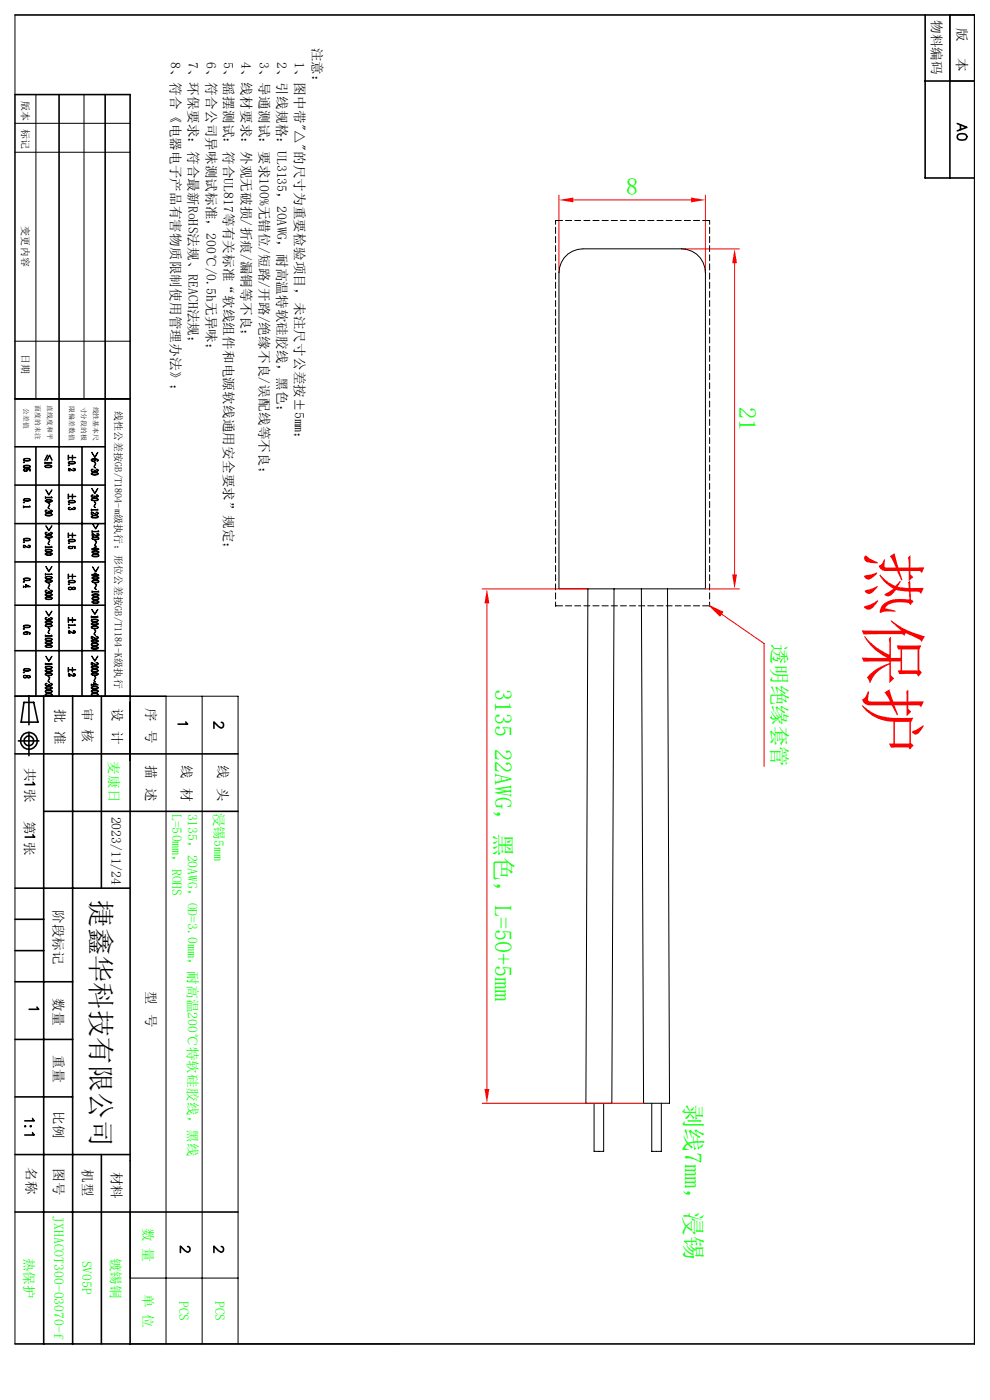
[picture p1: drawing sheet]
<svg xmlns="http://www.w3.org/2000/svg" width="210mm" height="297mm" viewBox="0 0 210 297" stroke-linecap="round" stroke-linejoin="round" font-family="sans-serif">
<g fill="none" stroke="#000" stroke-width=".34">
<path d="M3.2 3.2h203.6v281.9h-203.6M196.3 3.2v34.6h10.5M196.3 17.2h10.5M201.5 3.2v34.6M3.2 20.1h24.4v265.1M12.5 20.1v127.6M22.3 20.1v127.6M203.1 26.2l2 .8-2 .8M203.2 28.7a1.3 1.3 0 0 1 1.9 .3v.1a1.16 1.16 0 0 1-2 0zM203.8 26.5v1M3.2 94.8h19.1M7.6 94.8v52.9"/>
<path d="M17.4 94.8v52.9M27.6 84.6h-24.4M3.2 102.9h19.1M3.2 119.2h19.1M3.2 111.1h19.1M3.2 128.4h19.1M3.2 138h19.1M3.2 159.9h47.3M3.9 157.2h4.4M5.1 149h2.1l.8 4.2h-3.5zM6.1 147.7v6.1M6.1 155.4v4.9"/>
<path d="M9.3 147.7v137.4M15.4 147.7v137.4M21.5 147.7v40.7M27.6 147.7h-24.4M39.4 153.2l.4 .4h-2M46.9 153.2l.4 .3 .1 .5-.2 .3-.4 .1-1.4-1.2v1.3M7 165.9l.4 .6h-2.1M7 177.1l.4 .5h-2.1M9.3 172.1h41.2M3.2 188.4h24.4M3.2 195h6.1M3.2 208.3h12.2"/>
<path d="M3.2 201.7h6.1M7.8 213.7l.4 .4h-2M3.2 220.5h12.2M3.2 232.7h12.2M5.2 238.9h.2l-.1 .2zM6.4 238.9h.2l-.1 .2zM6.9 237.3l.4 .5h-2.1M3.2 244.9h24.4M3.2 257.1h47.3M6.9 240.3l.4 .5h-2.1M21.5 244.9v40.2M39.8 264.5h.3l.2 .3-.1 .6a.42 .42 0 0 1-.7 .1l-1.2-1.1v1.3"/>
<path d="M46.9 264.5l.4 .2 .1 .5-.2 .3-.4 .1-1.4-1.2v1.3"/>
<circle cx="6.1" cy="157.2" r="1.78"/>
<circle cx="6.1" cy="157.2" r="1.02"/>
</g>
<g fill="none" stroke="#000" stroke-width=".21">
<path d="M3.2 3.2v281.9M201.5 3.2h5.3v14h-5.3zM3.2 32.3h24.4M3.2 26.2h24.4M7.6 20.1v64.5M17.8 20.1v64.5M123.7 52.8h20.9M3.2 72.4h24.4M27.6 147.7h22.9v137.4M35.2 147.7v137.4M42.9 147.7v137.4M27.6 257.1v14h22.9"/>
<path d="M27.7 285.1h57.1"/>
</g>
<g fill="#000" stroke="#000" stroke-width=".21">
<path d="M5.1 97.4l-.1 .2 .3 .1a.89 .89 0 0 0 1.1-.2l-.6-.2zM5 97.5l.2-.2a.86 .86 0 0 1 1.2 .3 1.14 1.14 0 0 1-1.4-.1zM5 98l.2 .1-.2 .1zM5 98.9v.1a.97 .97 0 0 0 1.2 .1l.2-.2-.3-.1zM5 98.8h.2a.84 .84 0 0 1 1.2 .3l-.3 .1a.86 .86 0 0 1-1.1-.3zM5 99.6l.4-.2-.4 .2a.39 .39 0 0 0 .4 .3 .39 .39 0 0 0 .4-.3l-.2-.1h.8v.4h-.1v-.4h-.5a.22 .22 0 0 1 .1 .3 .22 .22 0 0 1-.2 .1 .43 .43 0 0 1-.5 .1 .43 .43 0 0 1-.2-.4z"/>
<path d="M10 96.5l-.5 1.2zM10.5 96.5l.6 1.1-.6-1-.6 1.1zM9.5 98l.2 .2h1.1l.1-.2 .1 .3h-1.4l-.1 .1zM9.7 98.8l-.1 .2 .5 .1 .8-.2a1.32 1.32 0 0 0-1.2-.1zM9.6 98.8l.2-.1a.86 .86 0 0 1 1.2 .3 1.13 1.13 0 0 1-1.5-.1z"/>
<path d="M14.4 96.6h.2v1h-.2zM14.7 97h.6l.1-.4v.4l.7 .1h-.7l-.1 .5v-.5zM14.6 98v.1a.66 .66 0 0 0 .8 .2l.5-.1a.66 .66 0 0 0-.8-.2zM14.5 98.1l.3-.2a.89 .89 0 0 1 1.2 .3 1.03 1.03 0 0 1-1.5-.1zM14.5 98.7l.2-.1v.2zM14.5 99.4h.1a.99 .99 0 0 0 1.3 .2l-.1-.2-.3 .1a.3 .3 0 0 1 .4 0 .3 .3 0 0 1 0 .4 .3 .3 0 0 1-.4 0l-.8-.5-.1 .4 .3 .1h-.4z"/>
<path d="M19.4 96l.7 .9 .7-.9-.6 1.1zM19.4 97.6l.2 .2a.38 .38 0 0 0 .4 .1 .38 .38 0 0 0 .2-.4l-.4-.1zM19.4 97.4l.2-.1a.94 .94 0 0 1 1.2 .4l-.2 .1 .2-.2-.7-.2a.26 .26 0 0 1 .2 .4 .26 .26 0 0 1-.4 .1l-.5-.2zM20 98.1l.3 .2a.62 .62 0 0 0 0 1l-.4-.2 .3-.6zM19.5 99.5l.3 .1-.4 .1a.38 .38 0 0 0 .4 .2 .38 .38 0 0 0 .4-.2l.1 .2h.4v-.3h-.3a.25 .25 0 0 1 .4 .2 .25 .25 0 0 1-.4 .2l-.2-.2a.38 .38 0 0 1-.6 .3 .38 .38 0 0 1-.1-.6zM19.4 100.5a1.1 1.1 0 0 0 1.4 0l-.6-.2zM19.4 100.3h.2a.84 .84 0 0 1 1.2 .3l-.3 .2a.86 .86 0 0 1-1.2-.3z"/>
<path d="M5 106a.97 .97 0 0 0 1.2 .2l.2-.2-.3-.1zM5 105.9l.2-.1a.84 .84 0 0 1 1.2 .3l-.3 .2a.86 .86 0 0 1-1.1-.3zM5 106.5l.2 .1-.2 .1zM5 107.3l.1 .2h1.1l.1-.2 .1 .3h-1.4v.1z"/>
<path d="M5.1 114.3l-.1 .2a.97 .97 0 0 0 1.2 .1l.2-.2-.3-.1zM5 114.4l.2-.2a.86 .86 0 0 1 1.2 .3 1.14 1.14 0 0 1-1.4 0zM5 115a.12 .12 0 0 1 .2 0 .12 .12 0 0 1-.2 0zM5 115.7h.1a1.05 1.05 0 0 0 1.3 .2l-.2-.2-.2 .1a.28 .28 0 0 1 .3-.1 .28 .28 0 0 1 .1 .4 .28 .28 0 0 1-.3 .1l-1-.5v.4l.2 .1h-.3z"/>
<path d="M9.7 111.5l.7 1 .6-1-.6 1.1zM9.7 112.9h.3l-.3 .1a.34 .34 0 0 0 .3 .4 .34 .34 0 0 0 .4-.3l.3 .2a.2 .2 0 0 0 .3 0 .2 .2 0 0 0 0-.3 .2 .2 0 0 0-.3 0 .25 .25 0 0 1 .4 .1 .25 .25 0 0 1-.3 .3l-.4-.2a.39 .39 0 0 1-.5 .3 .39 .39 0 0 1-.2-.6zM9.7 113.8v.1a1.1 1.1 0 0 0 1.3-.1l-.5-.1zM9.6 113.8a1.03 1.03 0 0 1 1.5 .2l-.3 .1a.96 .96 0 0 1-1.2-.3zM10.2 114.3l.4 .3-.2 .5a.27 .27 0 0 0-.1 .3 .27 .27 0 0 0 .2 .2l-.3-.2 .1-.4a.36 .36 0 0 0 .2-.4 .36 .36 0 0 0-.3-.3zM9.6 115.9l.1 .1h1.2l.1-.1 .1 .2h-1.4l-.1 .2zM9.7 116.8a.66 .66 0 0 0 .8 .2l.5-.2a.66 .66 0 0 0-.8-.2zM9.7 116.6h.1a.91 .91 0 0 1 1.3 .3l-.3 .2a.96 .96 0 0 1-1.2-.3zM9.7 117.5a1.1 1.1 0 0 0 1.3 0l-.5-.2zM9.7 117.3h.1a.91 .91 0 0 1 1.3 .3l-.3 .2a.96 .96 0 0 1-1.2-.3z"/>
<path d="M9.7 103.9l.7 1 .6-1-.6 1.1zM9.6 105.4l.1 .1h1.2l.1-.1 .1 .2h-1.4l-.1 .1zM9.7 106.2v.1a1.19 1.19 0 0 0 1.3 0l-.5-.2zM9.6 106.2l.3-.2a.96 .96 0 0 1 1.2 .3l-.3 .2a.96 .96 0 0 1-1.2-.3zM10.2 106.8l.4 .3a.63 .63 0 0 0-.1 .9l-.3-.3 .1-.3a.34 .34 0 0 0 .2-.4 .34 .34 0 0 0-.3-.2zM9.7 108.2h.3l-.3 .1a.36 .36 0 0 0 .3 .4 .36 .36 0 0 0 .4-.3l.1 .2 .5-.1v-.2h-.3a.25 .25 0 0 1 .4 .1 .25 .25 0 0 1-.3 .3l-.4-.2a.39 .39 0 0 1-.5 .3 .39 .39 0 0 1-.2-.6zM9.7 109.1a1.03 1.03 0 0 0 1.3 0l-.5-.1zM9.7 109h.1a.91 .91 0 0 1 1.3 .3l-.3 .1a.96 .96 0 0 1-1.2-.3z"/>
<path d="M14.4 104.8h.2v1h-.2zM14.7 105.3h.6l.1-.5v.5l.7 .1h-.7l-.1 .4v-.4zM14.6 106.4a.66 .66 0 0 0 .8 .2l.5-.1a.66 .66 0 0 0-.8-.2zM14.6 106.3l.1-.1a.86 .86 0 0 1 1.3 .3l-.3 .2a.96 .96 0 0 1-1.2-.3zM14.5 107a.12 .12 0 0 1 .2 0 .12 .12 0 0 1-.2 0zM14.5 107.8l.4-.1h-.3a.34 .34 0 0 0 .3 .5 .34 .34 0 0 0 .4-.3l.3 .1a.2 .2 0 0 0 .3 0 .2 .2 0 0 0 0-.3 .2 .2 0 0 0-.3 0 .28 .28 0 0 1 .4 .2 .28 .28 0 0 1-.4 .2l-.3-.2-.5 .3z"/>
<path d="M14.4 113.1h.2v1h-.2zM14.7 113.5h.6l.1-.4v.4l.7 .1h-.7l-.1 .5v-.5zM14.6 114.6a.66 .66 0 0 0 .8 .3l.5-.2a.66 .66 0 0 0-.8-.2zM14.6 114.5l.2-.1a.85 .85 0 0 1 1.2 .4l-.3 .1a.96 .96 0 0 1-1.2-.3zM14.5 115.2a.12 .12 0 0 1 .2 0 .12 .12 0 0 1-.2 0zM14.5 116.1l.4-.2-.3 .3 .5 .1 .3-.1-.2-.3h.8v.5h-.2v-.4h-.5l.2 .2a.55 .55 0 0 1-1-.1z"/>
<path d="M19.4 103.6l.7 1 .7-1-.6 1.1zM19.4 105.1l.4-.1-.3 .1a.32 .32 0 0 0 .3 .4 .32 .32 0 0 0 .3-.3 .3 .3 0 0 0 .4 .2 .3 .3 0 0 0 .2-.3h-.3a.25 .25 0 0 1 .4 0 .25 .25 0 0 1 0 .4 .25 .25 0 0 1-.4 0l-.2-.2-.3 .2a.36 .36 0 0 1-.4 0 .36 .36 0 0 1-.1-.4zM19.5 105.9l-.1 .1 .2 .1 1.2-.1a1.04 1.04 0 0 0-1.3-.1zM19.4 105.8l.2-.1a.86 .86 0 0 1 1.2 .3l-.3 .2a.86 .86 0 0 1-1.2-.3zM20 106.5h.1a.36 .36 0 0 1 .2 .3 .36 .36 0 0 1-.2 .4 .3 .3 0 0 0-.1 .3 .3 .3 0 0 0 .3 .2l-.4-.3 .3-.6zM19.3 108l.1 .1h1.3v-.1l.1 .2h-1.3l-.2 .2zM19.3 108.6h.2a1.05 1.05 0 0 0 1.3 .3l-.2-.2-.2 .1a.28 .28 0 0 1 .3-.1 .28 .28 0 0 1 .1 .4 .28 .28 0 0 1-.4 .1l-.9-.5v.4l.2 .1-.4-.1zM19.4 109.6l.5 .2 .9-.1a1.14 1.14 0 0 0-1.4-.1zM19.3 109.6l.3-.2a.86 .86 0 0 1 1.2 .3l-.5 .2a.64 .64 0 0 1-1-.3z"/>
<path d="M19.6 111.1l.7 1 .7-1-.7 1.1zM19.5 112.6l.2 .1h1.1l.1-.1 .1 .2h-1.4l-.1 .2zM19.5 113.2h.1a1.24 1.24 0 0 0 1.4 .3l-.1-.2h-.4a.27 .27 0 0 1 .5 .1 .27 .27 0 0 1-.3 .3l-1.1-.5v.4l.3 .1h-.4zM19.6 114.2l.3 .2a.84 .84 0 0 0 1-.2l-.2-.2zM19.6 114h.1a.86 .86 0 0 1 1.3 .3l-.3 .2a.86 .86 0 0 1-1.2-.3zM20.1 114.7l.4 .2-.2 .5a.27 .27 0 0 0-.1 .3 .27 .27 0 0 0 .2 .2l-.3-.2 .3-.6a.3 .3 0 0 0 0-.3 .3 .3 0 0 0-.3-.1zM19.5 116.3l.5 .2v-.4l1 .4h-1v.2v-.2h-.4l-.1 .2zM20 116.1v.4h.8zM19.6 117.1l.3 .2a.84 .84 0 0 0 1-.2l-.5-.2zM19.6 117l.2-.1a.86 .86 0 0 1 1.2 .3 1.14 1.14 0 0 1-1.5-.1zM19.6 117.8l.3 .2a.84 .84 0 0 0 1-.2l-.2-.1zM19.6 117.7l.1-.1a.86 .86 0 0 1 1.3 .3l-.3 .2a.86 .86 0 0 1-1.2-.3z"/>
<path d="M5 122.9l.3 .2a.84 .84 0 0 0 1-.2l-.2-.2zM5 122.7h.1a.86 .86 0 0 1 1.3 .3 1.06 1.06 0 0 1-1.4-.1zM5 123.4l.2 .1h-.2zM5 124.3l.4 .1 .1-.4 .9 .5h-.9v.2l-.1-.2h-.3l-.1 .2zM5.5 124.1v.3h.7z"/>
<path d="M5.1 132.8l-.1 .1 .3 .2a.84 .84 0 0 0 1-.3l-.2-.1zM5 132.7l.2-.1a.86 .86 0 0 1 1.2 .3 1.02 1.02 0 0 1-1.4-.1zM5 133.3l.2 .1-.2 .1zM5.1 134.2v.3l.7-.1-.2-.2zM5 134.2l.1-.1a.9 .9 0 0 1 1.3 .4l-.3 .1 .3-.3-.7-.1h.1a.33 .33 0 0 1-.1 .4 .33 .33 0 0 1-.4 0l-.3-.1z"/>
<path d="M9.7 120.2l.7 1 .6-1-.6 1.1zM9.6 121.6l.2 .2h1l.2-.2 .1 .3h-1.4l-.1 .1zM9.7 122.4v.1a1.19 1.19 0 0 0 1.3 0l-.5-.2zM9.6 122.5l.3-.2a.96 .96 0 0 1 1.2 .3 1.03 1.03 0 0 1-1.5-.1zM9.7 123.1v.1a.66 .66 0 0 0 .8 .2l.5-.1a1.32 1.32 0 0 0-1.3-.2zM9.6 123.2l.3-.2a.96 .96 0 0 1 1.2 .3 1.03 1.03 0 0 1-1.5-.1zM10.2 123.7l.4 .3-.2 .5a.3 .3 0 0 0-.1 .3 .3 .3 0 0 0 .2 .2l-.3-.2 .1-.4a.34 .34 0 0 0 .2-.4 .34 .34 0 0 0-.3-.3zM9.7 125.2h.3l-.3 .1a.34 .34 0 0 0 .3 .4 .34 .34 0 0 0 .4-.3l.3 .2a.2 .2 0 0 0 .3 0 .2 .2 0 0 0-.1-.3 .2 .2 0 0 0-.2 0v-.1a.28 .28 0 0 1 .4 .3 .28 .28 0 0 1-.4 .2l-.3-.2a.39 .39 0 0 1-.5 .3 .39 .39 0 0 1-.2-.6zM9.7 126.2a1.19 1.19 0 0 0 1.3 0l-.5-.2zM9.6 126.1l.3-.2a.96 .96 0 0 1 1.2 .3 1.03 1.03 0 0 1-1.5-.1zM9.7 126.9a.66 .66 0 0 0 .8 .2l.5-.1a.66 .66 0 0 0-.8-.3zM9.6 126.8l.3-.1a.96 .96 0 0 1 1.2 .3 1.03 1.03 0 0 1-1.5-.2z"/>
<path d="M9.7 129.7l.7 .9 .6-.9-.6 1zM9.7 131.1l.3-.1-.3 .1a.4 .4 0 0 0 .3 .3 .4 .4 0 0 0 .4-.2l.3 .2a.21 .21 0 0 0 .3 0 .21 .21 0 0 0 0-.3 .21 .21 0 0 0-.3 0 .25 .25 0 0 1 .3 0 .25 .25 0 0 1 .1 .3 .25 .25 0 0 1-.3 .1l-.4-.2-.4 .2a.3 .3 0 0 1-.4-.1 .3 .3 0 0 1 .1-.3zM9.7 132a.66 .66 0 0 0 .8 .2l.5-.2a.66 .66 0 0 0-.8-.2zM9.7 131.8h.1a.91 .91 0 0 1 1.3 .3l-.3 .1a.96 .96 0 0 1-1.2-.2zM9.7 132.7a1.1 1.1 0 0 0 1.3 0l-.5-.2zM9.7 132.5h.1a.91 .91 0 0 1 1.3 .3l-.3 .2a.96 .96 0 0 1-1.2-.3zM10.2 133.2l.4 .2-.2 .5a.27 .27 0 0 0-.1 .3 .27 .27 0 0 0 .2 .2l-.3-.2 .1-.3a.36 .36 0 0 0 .2-.4 .36 .36 0 0 0-.3-.3zM9.6 134.7l.1 .2h1.2l.1-.2 .1 .3h-1.4l-.1 .1zM9.7 135.6a.66 .66 0 0 0 .8 .2l.5-.1a.66 .66 0 0 0-.8-.2zM9.6 135.6a1.03 1.03 0 0 1 1.5 .1l-.3 .2a.96 .96 0 0 1-1.2-.3zM9.7 136.3v.1a1.1 1.1 0 0 0 1.3-.1l-.5-.1zM9.7 136.2l.1-.1a.91 .91 0 0 1 1.3 .3l-.3 .2a.96 .96 0 0 1-1.2-.3zM9.7 137v.1a1.19 1.19 0 0 0 1.3 0l-.5-.2zM9.6 137l.3-.1a.96 .96 0 0 1 1.2 .3l-.3 .1a.96 .96 0 0 1-1.2-.3z"/>
<path d="M9.7 139.2l.7 1 .6-1-.6 1.1zM9.6 140.7l.1 .1h1.2l.1-.1 .1 .2h-1.4l-.1 .2zM9.7 141.5v.1a1.19 1.19 0 0 0 1.3 0l-.5-.2zM9.6 141.5l.3-.1a.96 .96 0 0 1 1.2 .2l-.3 .2a.96 .96 0 0 1-1.2-.3zM9.7 142.2v.1a.66 .66 0 0 0 .8 .2l.5-.2a1.32 1.32 0 0 0-1.3-.1zM9.6 142.2l.3-.1a.96 .96 0 0 1 1.2 .3 1.03 1.03 0 0 1-1.5-.2zM9.7 142.9v.1a.66 .66 0 0 0 .8 .2l.5-.1a.66 .66 0 0 0-.8-.2zM9.6 143l.3-.2a.96 .96 0 0 1 1.2 .3 1.03 1.03 0 0 1-1.5-.1zM10.2 143.5l.4 .3-.2 .5a.27 .27 0 0 0-.1 .3 .27 .27 0 0 0 .2 .1l-.3-.2 .2-.5a.27 .27 0 0 0 .1-.3 .27 .27 0 0 0-.3-.2zM9.7 145h.3l-.3 .1a.34 .34 0 0 0 .3 .4 .34 .34 0 0 0 .4-.3l.3 .2a.2 .2 0 0 0 .3-.1 .2 .2 0 0 0-.1-.3 .2 .2 0 0 0-.2 .1 .24 .24 0 0 1 .4 0 .25 .25 0 0 1-.3 .4l-.4-.2-.4 .2a.31 .31 0 0 1-.3-.1 .31 .31 0 0 1 0-.4zM9.7 145.8v.1a.66 .66 0 0 0 .8 .2l.5-.1a1.32 1.32 0 0 0-1.3-.2zM9.6 145.9l.3-.2a.96 .96 0 0 1 1.2 .3 1.03 1.03 0 0 1-1.5-.1zM9.7 146.6a.66 .66 0 0 0 .8 .3l.5-.2a.66 .66 0 0 0-.8-.2zM9.6 146.6a1.08 1.08 0 0 1 1.5 .1 1.08 1.08 0 0 1-1.5-.1zM9.7 147.4a.66 .66 0 0 0 .8 .2l.5-.2a.66 .66 0 0 0-.8-.2zM9.7 147.2h.1a.91 .91 0 0 1 1.3 .3l-.3 .2a.96 .96 0 0 1-1.2-.3z"/>
<path d="M14.4 121.8h.2v1h-.2zM14.7 122.3h.6l.1-.5v.5h.7h-.7l-.1 .5v-.5zM14.6 123.3v.1a1.19 1.19 0 0 0 1.3 0l-.5-.2zM14.5 123.3l.3-.2a.89 .89 0 0 1 1.2 .3l-.3 .3a1.04 1.04 0 0 1-1.2-.3zM14.5 123.9h.2v.1zM14.6 124.7a.29 .29 0 0 0 .3 .4 .29 .29 0 0 0 .3-.4zM14.5 124.8l.3-.3 .5 .2a.37 .37 0 0 1 .5-.2 .37 .37 0 0 1 0 .6 .37 .37 0 0 1-.5-.2l-.2 .2a.38 .38 0 0 1-.4 0 .38 .38 0 0 1-.2-.3zM15.5 124.8h-.1a.24 .24 0 0 0 .2 .3 .24 .24 0 0 0 .3-.2 .24 .24 0 0 0-.3-.3z"/>
<path d="M14.4 131h.2v1h-.2zM14.7 131.5h.6l.1-.5v.5l.7 .1h-.7l-.1 .4v-.4zM14.5 132.4l.1 .2h1.2l.1-.2 .1 .3h-1.3l-.2 .1zM14.5 133.2a.12 .12 0 0 1 .2 0 .12 .12 0 0 1-.2 0zM14.5 133.8h.1a.99 .99 0 0 0 1.3 .3l-.1-.2h-.3a.3 .3 0 0 1 .4 0 .3 .3 0 0 1 0 .5 .3 .3 0 0 1-.4-.1l-.8-.4-.1 .3 .3 .2-.4-.1z"/>
<path d="M19.4 129.3l.7 .9 .7-.9-.6 1zM19.3 130.7l.1 .2h1.3v-.2l.1 .2h-1.3l-.2 .2zM19.4 131.6a1.03 1.03 0 0 0 1.4 0l-.6-.2zM19.4 131.4h.2a.84 .84 0 0 1 1.2 .3l-.3 .2a.86 .86 0 0 1-1.2-.3zM19.5 132.2l-.1 .2 .2 .1 1.2-.1a1.04 1.04 0 0 0-1.3-.2zM19.4 132.2l.2-.1a.86 .86 0 0 1 1.2 .3l-.3 .2a.86 .86 0 0 1-1.2-.3zM19.5 133l-.1 .1 .3 .1a.89 .89 0 0 0 1.1-.1l-.6-.2zM19.4 132.9l.2-.1a.86 .86 0 0 1 1.2 .3 1.14 1.14 0 0 1-1.5 0zM20 133.6l.3 .2-.1 .4a.31 .31 0 0 0-.2 .4 .31 .31 0 0 0 .3 .2l-.4-.3 .3-.6zM19.3 135h.2a1.05 1.05 0 0 0 1.3 .3l-.2-.2h-.2a.28 .28 0 0 1 .3 0 .28 .28 0 0 1 .1 .4 .28 .28 0 0 1-.4 .1l-.9-.6v.4l.2 .2-.4-.1zM19.5 135.9l-.1 .2h.2h1.2a1.04 1.04 0 0 0-1.3-.2zM19.4 135.8h.2a.86 .86 0 0 1 1.2 .3l-.3 .1a.86 .86 0 0 1-1.2-.3zM19.5 136.6l-.1 .1a.97 .97 0 0 0 1.2 .2l.2-.2-.6-.2zM19.4 136.6l.2-.1a.86 .86 0 0 1 1.2 .3 1.14 1.14 0 0 1-1.5-.1zM19.5 137.3l-.1 .2a.97 .97 0 0 0 1.2 .1l.2-.2-.3-.1zM19.4 137.3l.2-.1a.86 .86 0 0 1 1.2 .3 1.04 1.04 0 0 1-1.5-.1z"/>
<path d="M19.4 139.2l.7 1 .7-1-.6 1.1zM19.3 140.5h.2a1.05 1.05 0 0 0 1.3 .3l-.2-.2-.2 .1a.28 .28 0 0 1 .3-.1 .28 .28 0 0 1 .1 .4 .28 .28 0 0 1-.4 .1l-.9-.5v.4l.2 .1h-.4zM19.5 141.4l-.1 .2 .2 .1 1.2-.1a1.04 1.04 0 0 0-1.3-.2zM19.3 141.5l.3-.2a.86 .86 0 0 1 1.2 .3l-.3 .2a.86 .86 0 0 1-1.2-.3zM19.4 142.2v.1a.97 .97 0 0 0 1.2 .1l.2-.2-.6-.1zM19.4 142.1l.2-.1a.86 .86 0 0 1 1.2 .3 1.14 1.14 0 0 1-1.5 0zM19.5 142.9l-.1 .1a.97 .97 0 0 0 1.2 .1l.2-.1-.3-.2zM19.4 142.8l.2-.1a.86 .86 0 0 1 1.2 .3 1.04 1.04 0 0 1-1.5 0zM20 143.5l.2 .1a.63 .63 0 0 1-.2 .8l.3 .3-.4-.2 .3-.7zM19.3 145.1l.5 .1 .1-.3 .9 .4h-.9v.2l-.1-.2h-.3l-.2 .2zM19.9 144.9v.3h.7zM19.5 145.8l-.1 .1a.97 .97 0 0 0 1.2 .1l.2-.1-.6-.2zM19.4 145.8l.2-.1a.86 .86 0 0 1 1.2 .3 1.14 1.14 0 0 1-1.5-.1zM19.5 146.5l-.1 .1a.97 .97 0 0 0 1.2 .2l.2-.2-.3-.1zM19.4 146.5l.2-.1a.86 .86 0 0 1 1.2 .3 1.04 1.04 0 0 1-1.5-.1zM19.4 147.3v.1a1.1 1.1 0 0 0 1.4-.1l-.3-.1zM19.4 147.2h.2a.84 .84 0 0 1 1.2 .2l-.3 .2a.86 .86 0 0 1-1.2-.3z"/>
<path d="M19.6 120.3l.7 .9 .7-.9-.7 1.1zM19.5 121.8l.1 .2h.4v-.4l1 .4h-1v.2v-.2h-.4l-.1 .2zM20 121.6v.4h.8zM19.6 122.6l.3 .2a.97 .97 0 0 0 1-.2l-.5-.2zM19.6 122.5l.2-.1a.88 .88 0 0 1 1.2 .2 1.02 1.02 0 0 1-1.5 0zM19.6 123.3l.5 .2 .8-.1a1.21 1.21 0 0 0-1.3-.1zM19.6 123.2l.2-.1a.86 .86 0 0 1 1.2 .3 1.14 1.14 0 0 1-1.5 0zM20.1 123.8l.4 .3-.2 .4a.3 .3 0 0 0-.1 .4 .3 .3 0 0 0 .2 .2l-.3-.2 .3-.6a.3 .3 0 0 0 0-.3 .3 .3 0 0 0-.3-.2zM19.5 125.3l.1 .2h1.2l.1-.2 .1 .3h-1.4l-.1 .1zM19.6 126.2l.5 .2 .8-.1a1.11 1.11 0 0 0-1.3-.1zM19.5 126.2l.6-.2a.64 .64 0 0 1 .9 .3l-.3 .2a.86 .86 0 0 1-1.2-.3zM19.6 127l.5 .2 .8-.2a1.21 1.21 0 0 0-1.3 0zM19.6 126.8l.2-.1a.86 .86 0 0 1 1.2 .3 1.14 1.14 0 0 1-1.5 0zM19.6 127.7l.3 .2a.84 .84 0 0 0 1-.2l-.5-.2zM19.6 127.6l.2-.1a.86 .86 0 0 1 1.2 .3 1.14 1.14 0 0 1-1.5-.1z"/>
<path d="M5 142.1l.3 .2a.84 .84 0 0 0 1-.2l-.2-.2zM5 141.9h.1a.86 .86 0 0 1 1.3 .3 1.06 1.06 0 0 1-1.4-.1zM5 142.6l.2 .1h-.2zM5 143.4v.2a.28 .28 0 0 0 .2 .2 .28 .28 0 0 0 .3-.1l.2-.2-.2-.1zM5 143.3h.4l.3 .2a.37 .37 0 0 1 .6-.2 .37 .37 0 0 1 0 .6 .37 .37 0 0 1-.6-.2l-.4 .1a.3 .3 0 0 1-.3-.1 .3 .3 0 0 1 0-.4zM5.9 143.5l-.1 .1a.25 .25 0 0 0 .3 .2 .25 .25 0 0 0 .2-.4z"/>
<path d="M14.4 141.6h.2v1h-.2zM14.7 142.1h.6l.1-.5v.5h.7h-.7l-.1 .5v-.5zM14.5 142.9h.1a.99 .99 0 0 0 1.3 .3l-.1-.2h-.3a.3 .3 0 0 1 .4 0 .3 .3 0 0 1 0 .5 .3 .3 0 0 1-.4-.1l-.8-.4-.1 .3 .3 .2-.4-.1z"/>
</g>
<path d="M118.6 41.4v16.5M121.6 42.4h25M149.6 41.4v16.5" fill="none" stroke="#f00" stroke-width=".21"/>
<g fill="#f00">
<path d="M146.6 41.9l3 .5-3 .5z"/>
<path d="M118.6 42.4l3-.5v1z"/>
</g>
<path d="M118.6 57.9v67h31v-67M124.7 124.9l-.4 109.2h5.5l.5-109.2M136.1 124.9l.4 109.2h5.5l-.4-109.2" fill="none" stroke="#000" stroke-width=".21"/>
<path d="M144.6 52.8h12.2M155.8 55.8v66.1M149.6 124.9h7.2" fill="none" stroke="#f00" stroke-width=".21"/>
<g fill="#f00">
<path d="M155.8 52.8l.5 3h-1z"/>
<path d="M155.3 121.9h1l-.5 3z"/>
</g>
<path d="M126 234.1v10.2h2.1v-10.2M138.3 234.1v10.2h2v-10.2" fill="none" stroke="#000" stroke-width=".21"/>
<path d="M102.3 124.9h22.5M103.3 128v103M102.3 234.1h34.2" fill="none" stroke="#f00" stroke-width=".21"/>
<g fill="#f00">
<path d="M103.3 124.9l.5 3.1h-1z"/>
<path d="M102.8 231h1l-.5 3.1z"/>
</g>
<g fill="none" stroke="#000" stroke-width=".21">
<path d="M117.9 46.8h.1M117.9 46.8v.8M117.9 48.2v1.3M117.9 50.2v1.3M117.9 52.1v1.3M117.9 54.1v1.2M117.9 56v1.3M117.9 57.9v1.3M117.9 59.9v1.3M117.9 46.8h1.4M120 46.8h1.3M121.9 46.8h1.3"/>
<path d="M123.7 52.8a5.1 5.1 0 0 0-5.1 5.1M123.9 46.8h1.2M125.8 46.8h1.3M127.7 46.8h1.3M129.7 46.8h1.3M131.6 46.8h1.3M133.6 46.8h1.2M135.5 46.8h1.3M137.4 46.8h1.3M139.4 46.8h1.3M141.3 46.8h1.3M143.3 46.8h1.2"/>
<path d="M144.6 52.8a5.1 5.1 0 0 1 5 5.1M145.2 46.8h1.3M147.1 46.8h1.3M149.1 46.8h1.4v.8M150.5 48.2v1.3M150.5 50.2v1.3M150.5 52.1v1.3M150.5 54.1v1.2M150.5 56v1.3M150.5 57.9v1.3M150.5 59.9v1.3M117.9 61.8v1.3"/>
<path d="M117.9 63.8v1.2M117.9 65.7v1.3M117.9 67.6v1.3M117.9 69.6v1.3M117.9 71.5v1.3M117.9 73.4v1.3M117.9 75.4v1.3M117.9 77.3v1.3M117.9 79.2v1.4M150.5 61.8v1.3M150.5 63.8v1.2M150.5 65.7v1.3"/>
<path d="M150.5 67.6v1.3M150.5 69.6v1.3M150.5 71.5v1.3M150.5 73.4v1.3M150.5 75.4v1.3M150.5 77.3v1.3M150.5 79.2v1.4M117.9 81.2v1.3M117.9 83.1v1.3M117.9 85.1v1.3M117.9 87v1.3M117.9 88.9v1.4"/>
<path d="M117.9 90.9v1.3M117.9 92.8v1.3M117.9 94.8v1.3M117.9 96.7v1.3M117.9 98.6v1.3M150.5 81.2v1.3M150.5 83.1v1.3M150.5 85.1v1.3M150.5 87v1.3M150.5 88.9v1.4M150.5 90.9v1.3M150.5 92.8v1.3"/>
<path d="M150.5 94.8v1.3M150.5 96.7v1.3M150.5 98.6v1.3M117.9 100.6v1.3M117.9 102.5v1.3M117.9 104.5v1.2M117.9 106.4v1.3M117.9 108.3v1.3M117.9 110.3v1.3M117.9 112.2v1.3M117.9 114.2v1.2M117.9 116.1v1.3"/>
<path d="M117.9 118v1.3M117.9 120v1.3M150.5 100.6v1.3M150.5 102.5v1.3M150.5 104.5v1.2M150.5 106.4v1.3M150.5 108.3v1.3M150.5 110.3v1.3M150.5 112.2v1.3M150.5 114.2v1.2M150.5 116.1v1.3M150.5 118v1.3"/>
<path d="M150.5 120v1.3M117.9 128.5h.1M117.9 128.5h1.4M117.9 121.9v1.3M117.9 123.9v1.2M117.9 125.8v1.3M117.9 127.7v.8M120 128.5h1.3M121.9 128.5h1.3M123.9 128.5h1.2M125.8 128.5h1.3M127.7 128.5h1.3"/>
<path d="M129.7 128.5h1.3M131.6 128.5h1.3M133.6 128.5h1.2M135.5 128.5h1.3M137.4 128.5h1.3M139.4 128.5h1.3M141.3 128.5h1.3M143.3 128.5h1.2M145.2 128.5h1.3M147.1 128.5h1.3M149.1 128.5h1.4M150.5 128.5h.1"/>
<path d="M150.5 121.9v1.3M150.5 123.9v1.2M150.5 125.8v1.3M150.5 127.7v.8"/>
</g>
<path d="M150.5 128.5l2.8 1.3-.6 .9z" fill="#f00" stroke="#f00" stroke-width=".21"/>
<path d="M153 130.3l9.1 6.2v26.1" fill="none" stroke="#f00" stroke-width=".21"/>
<text font-size="14.5" fill="#f00" x="184.2" y="116.5" transform="rotate(90 184.2 116.5)">热保护</text>
<text font-size="5.8" x="19.3" y="191" transform="rotate(90 19.3 191)">捷鑫华科技有限公司</text>
<g font-size="5.1" fill="#0f0">
<text x="132.8" y="41.4">8</text>
<text x="156.8" y="86.4" transform="rotate(90 156.8 86.4)">21</text>
<text x="105" y="146.2" transform="rotate(90 105 146.2)">3135 22AWG，黑色，L=50+5mm</text>
<text x="145.3" y="234.2" transform="rotate(90 145.3 234.2)">剥线7mm，浸锡</text>
</g>
<text font-size="4.4" fill="#0f0" x="163.8" y="136.5" transform="rotate(90 163.8 136.5)">透明绝缘套管</text>
<g font-size="2.9">
<text x="197.7" y="4.2" transform="rotate(90 197.7 4.2)">物料编码</text>
<text x="203" y="5.8" transform="rotate(90 203 5.8)">版</text>
<text x="66.3" y="10.1" transform="rotate(90 66.3 10.1)">注意：</text>
<text x="36.2" y="13.1" transform="rotate(90 36.2 13.1)">8、符合《电器电子产品有害物质限制使用管理办法》；</text>
<text x="40" y="13.1" transform="rotate(90 40 13.1)">7、环保要求：符合最新RoHS法规、REACH法规；</text>
<text x="43.8" y="13.1" transform="rotate(90 43.8 13.1)">6、符合公司异味测试标准，200℃/0.5h无异味；</text>
<text x="47.5" y="13.1" transform="rotate(90 47.5 13.1)">5、摇摆测试：符合UL817等有关标准“软线组件和电源软线通用安全要求”规定；</text>
<text x="51.3" y="13.1" transform="rotate(90 51.3 13.1)">4、线材要求：外观无破损/折痕/漏铜等不良；</text>
<text x="55" y="13.1" transform="rotate(90 55 13.1)">3、导通测试：要求100%无错位/短路/开路/绝缘不良/误配线等不良；</text>
<text x="58.8" y="13.1" transform="rotate(90 58.8 13.1)">2、引线规格：UL3135，20AWG，耐高温特软硅胶线，黑色；</text>
<text x="62.6" y="13.1" transform="rotate(90 62.6 13.1)">1、图中带&quot;△&quot;的尺寸为重要检验项目，未注尺寸公差按±5mm；</text>
<text x="203" y="12.4" transform="rotate(90 203 12.4)">本</text>
<text x="11.7" y="150.4" transform="rotate(90 11.7 150.4)">批 准</text>
<text x="17.6" y="150.2" transform="rotate(90 17.6 150.2)">审 核</text>
<text x="23.9" y="150.3" transform="rotate(90 23.9 150.3)">设 计</text>
<text x="31" y="150.2" transform="rotate(90 31 150.2)">序 号</text>
<text x="5.3" y="163" transform="rotate(90 5.3 163)">共 张</text>
<text x="31" y="162.4" transform="rotate(90 31 162.4)">描 述</text>
<text x="38.6" y="162.4" transform="rotate(90 38.6 162.4)">线 材</text>
<text x="46.3" y="162.4" transform="rotate(90 46.3 162.4)">线 头</text>
<text x="23.6" y="173.2" transform="rotate(90 23.6 173.2)">2023/11/24</text>
<text x="5.3" y="174.2" transform="rotate(90 5.3 174.2)">第 张</text>
<text x="11.3" y="193" transform="rotate(90 11.3 193)">阶段标记</text>
<text x="11.3" y="211.8" transform="rotate(90 11.3 211.8)">数量</text>
<text x="31" y="210.3" transform="rotate(90 31 210.3)">型 号</text>
<text x="11.4" y="223.9" transform="rotate(90 11.4 223.9)">重量</text>
<text x="11.4" y="235.7" transform="rotate(90 11.4 235.7)">比例</text>
<text x="5.6" y="247.7" transform="rotate(90 5.6 247.7)">名称</text>
<text x="11.4" y="247.8" transform="rotate(90 11.4 247.8)">图号</text>
<text x="17.6" y="248.1" transform="rotate(90 17.6 248.1)">机型</text>
<text x="23.7" y="248.6" transform="rotate(90 23.7 248.6)">材料</text>
</g>
<g font-size="2.9" fill="#0f0">
<text x="23.2" y="161.5" transform="rotate(90 23.2 161.5)">麦康日</text>
<text x="36.5" y="172.7" transform="rotate(90 36.5 172.7)">L=50mm，ROHS</text>
<text x="39.9" y="172.6" transform="rotate(90 39.9 172.6)">3135，20AWG，OD=3.0mm，耐高温200℃特软硅胶线，黑线</text>
<text x="45.4" y="172.4" transform="rotate(90 45.4 172.4)">浸锡5mm</text>
<text x="11.5" y="258" transform="rotate(90 11.5 258)">JXHACOT300-03070-f</text>
<text x="30.3" y="260.5" transform="rotate(90 30.3 260.5)">数 量</text>
<text x="5.2" y="266.8" transform="rotate(90 5.2 266.8)">热保护</text>
<text x="17.4" y="267.5" transform="rotate(90 17.4 267.5)">SV05P</text>
<text x="23.5" y="266.8" transform="rotate(90 23.5 266.8)">镀锡铜</text>
<text x="30.3" y="274.5" transform="rotate(90 30.3 274.5)">单 位</text>
<text x="38" y="276" transform="rotate(90 38 276)">PCS</text>
<text x="45.6" y="276" transform="rotate(90 45.6 276)">PCS</text>
</g>
<g font-size="2.2">
<text x="4.7" y="21.4" transform="rotate(90 4.7 21.4)">版本</text>
<text x="4.6" y="27.4" transform="rotate(90 4.6 27.4)">标记</text>
<text x="4.6" y="48" transform="rotate(90 4.6 48)">变更内容</text>
<text x="4.7" y="75.1" transform="rotate(90 4.7 75.1)">日期</text>
<text x="24.3" y="87.2" transform="rotate(90 24.3 87.2)">线性公差按GB/T1804-m级执行；形位公差按GB/T1184-K级执行</text>
</g>
<g font-size="1.4">
<text x="5" y="86.6" transform="rotate(90 5 86.6)">公差值</text>
<text x="7.5" y="86" transform="rotate(90 7.5 86)">面度的未注</text>
<text x="10.1" y="86" transform="rotate(90 10.1 86)">直线度和平</text>
<text x="14.8" y="86.2" transform="rotate(90 14.8 86.2)">限偏差数值</text>
<text x="17.3" y="86.3" transform="rotate(90 17.3 86.3)">寸分段的极</text>
<text x="19.8" y="86.3" transform="rotate(90 19.8 86.3)">线性基本尺</text>
</g>
</svg>
